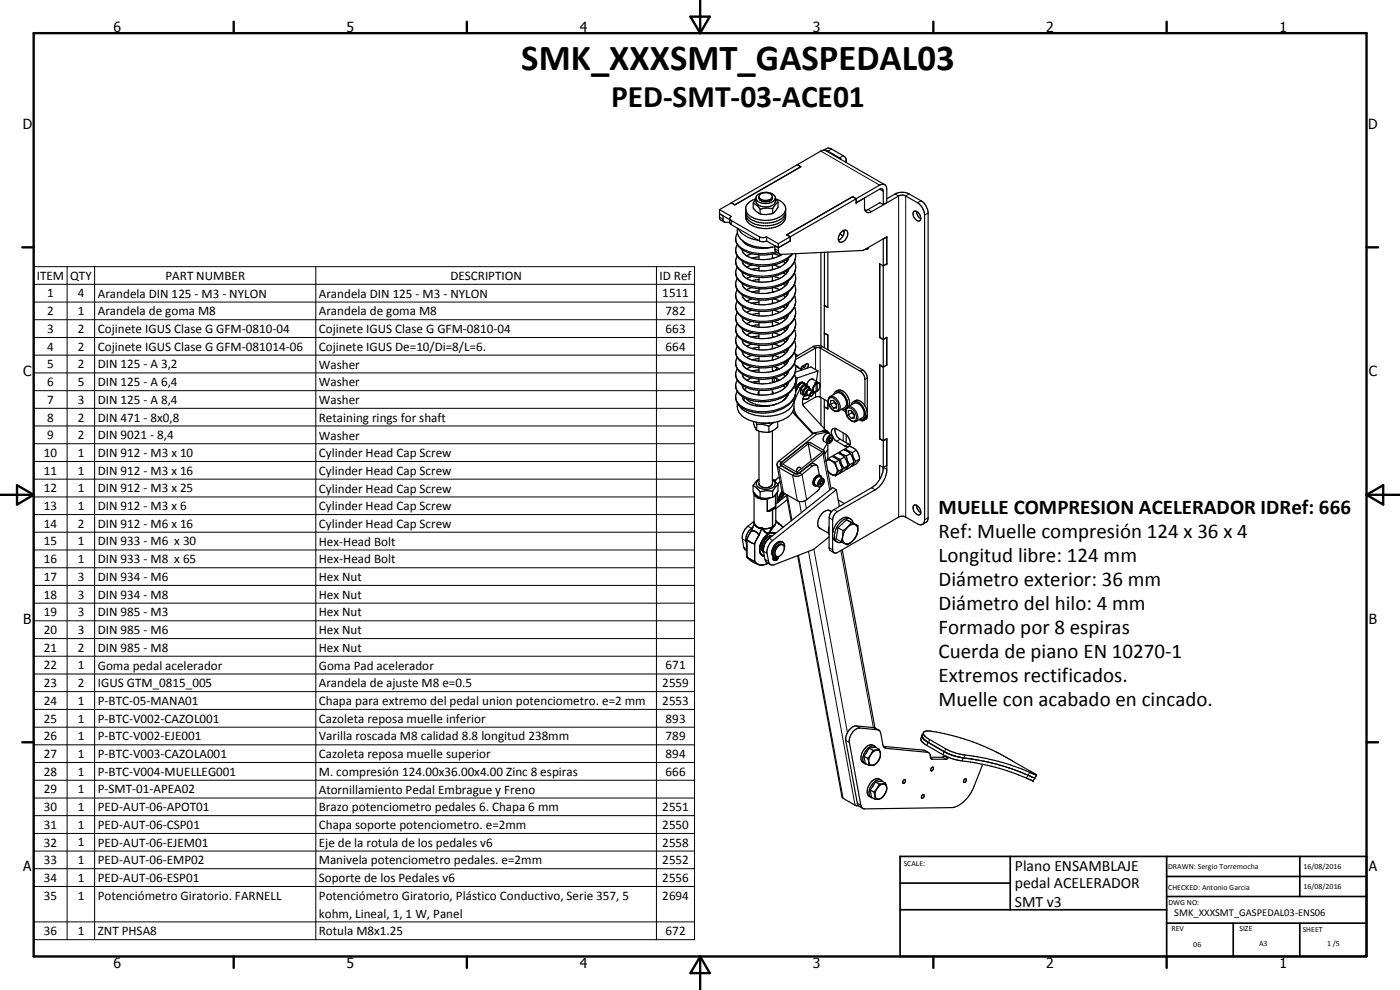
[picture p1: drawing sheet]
<svg xmlns="http://www.w3.org/2000/svg" width="420mm" height="297mm" viewBox="0 0 420 297" stroke-linecap="round" stroke-linejoin="round" font-family="sans-serif">
<g fill="none" stroke="#000" stroke-width=".35">
<path d="M226.9 59.6a3.6 3.6 0 0 0-3 4.5 5.8 5.8 0 0 0 5.3 2.8 7 7 0 0 0 6.3-2.4 3.3 3.3 0 0 0-2.3-4.7l-.5-.2M231.8 59a1.81 1.81 0 0 1-2.5 1.5 1.37 1.37 0 0 1-1.6-1.4 1.37 1.37 0 0 1 1.8-1.3 1.82 1.82 0 0 1 2.3 1.2 2.47 2.47 0 0 1-4 .2M232.7 59.6a3.6 3.6 0 0 1-5.8 .1l-.9 1.3M232.7 59.4v1a2.91 2.91 0 0 1-3.7 1.6l-1.1-.3-.9-.8-.1-1.7a3.6 3.6 0 0 1 5.8-.1v.5M232.7 59.7l.8 1M239.3 49.4l1 .6-19.8 11.5M239.3 49.4l-19.8 11.4M239.3 49.4h.1M239.3 49.4l1.1 .6-19.9 11.5M247.1 45.1l.7 .1 17.7 10.2M247.1 45.1l-.8 .2-7 4.1M247.2 45.1l1.3-.7 1 .3 4.1 2.4 .3 .7v1"/>
<path d="M247.3 45.1l1.2 .2 3.5 2.1 .4 .5M253.9 48.2l-.1 .4M255.9 59l1.1 .6M255.9 59v.1M255.9 59l-19.8 11.4M257 59.6l7-4.1a1.31 1.31 0 0 1 1.5-.1 1.31 1.31 0 0 1 .6 1.4v4l-1 .6M257 59.6v1.3M266.1 59.6l2.5-1.4a4.6 4.6 0 0 1 4-.2l3.8 2.2a4.8 4.8 0 0 1 2.1 3.4v92.1l-.3 .7-1.4 1M215.9 62.9l.1 2.7 1.4 1.1M215.9 62.9l3.6 2-.5 .5v1.5l.3 .4 8.7 5 1 .3 1.1-.3M219 65.9l-3.1-1.8 1.1 .6v1.3l.3 .5 1.7 .2M219 65.7l.3 .3 8.7 5.1 1 .2 1.1-.2"/>
<path d="M219.5 60.8l1 .7M219.5 60.8v.1M219.5 60.9l-3.6 2M221.3 73.4a3.9 3.9 0 0 0 2.5 5.5l1.7 .6 2.3 .3M221.3 68.5a5.1 5.1 0 0 0 4.5 5.2 13.8 13.8 0 0 0 6.8 .3M221.3 76.8a3.6 3.6 0 0 0 1.7 5M221.3 69.9a3.9 3.9 0 0 0 2.5 5.6 13.4 13.4 0 0 0 9.4 .3M221.6 68.6a8 8 0 0 0 6 3.5M222.8 74.9v.3M222.8 78.3l.3 1 1 .9M222.8 75.2l.2 .6a5.3 5.3 0 0 0 3.1 1.8 12.3 12.3 0 0 0 7.4-.6l1.3-.7M223 72.3a5.4 5.4 0 0 0 3.5 2l2.8 .2 2.4-.3"/>
<path d="M223 75.1l-.2 .1M223 78.5l-.2 .1M223.8 72.9l.6 .7M223.8 63.9a2.99 2.99 0 0 0 .4 2.5 8.1 8.1 0 0 0 11.1 0l.4-1 .1-1.1M223.8 62.7a3.4 3.4 0 0 0 2.8 2.9 7.9 7.9 0 0 0 8.9-1.8l.3-1.1M224.2 73.3l-.1 .1M225.6 79.5l-1.5 .7M225.6 76.1l-1.5 .7M226 61l1.4 .8 .7 1M226 61l.2 1.6 1.9 1.6M227.8 76.5v1.4M227.8 79.8v1.4"/>
<path d="M227.8 77.1l-2.2 .3M228.1 62.8v1.4M230.1 72.3l3.5 2M230.1 71.1l3.5 2M230.1 71.1v1.2M231.8 76.2v1.4M231.8 79.6v1.3M231.8 77.3l.4 .2M231.9 62.6v1.5M231.9 62.6l-1.9-.2-1.9 .4M231.9 64.1l-1.9 .3-1.9-.2M232.2 79.5l1.8 .7"/>
<path d="M232.2 76.1l1.8 .7M233.5 60.7v1.4l-1 1.4-.6 .6M233.5 60.7l-.8 .7-.8 1.2M233.6 74.3l-1-.6 .1 1.7 1.3 .8M233.6 73.1l.1 2.7 .5 .5 24.9-1.2M235 78.5l.8 .4M235.7 63.9a3.5 3.5 0 0 1-3 3.5 8.3 8.3 0 0 1-8.5-1.8l-.4-1M235.8 78l.4 .5M236.1 70.4v.1M236.1 70.4l19.8-11.4 1.1 .6-19.8 11.4M236.1 70.4l1.1 .6M236.2 78.5a7.2 7.2 0 0 1-4 2.3"/>
<path d="M236.7 77.4l-.5 1.1M237.1 72.3h.1M237.1 71.1l-3.5 2M237.2 72.3l-3.6 2M237.2 71l-.1 1.3-3.5 2M237.8 76.2a11.7 11.7 0 0 1-10 3.6M238.5 78.5a5.1 5.1 0 0 1-2 5.8l-2 1.2-2.3 .8M238.7 76.1a5.8 5.8 0 0 1-4.1 6l-2.8 .9M246.4 75.7v28.1M247.4 75.7v15.9l1 .6M248.4 75.6v16.7l-1-.6M252.2 70l.8 .8"/>
<path d="M252.3 69.9a1.19 1.19 0 0 1 1-.8 1.19 1.19 0 0 1 1.1 .6 2.29 2.29 0 0 1-2.5 2.9 2 2 0 0 1 .4-2.7zM253.1 69.2l.3 .4M253.3 69.1a2.92 2.92 0 0 1-1.7 3M257 60.9l2.4-1.5v3.2a1.27 1.27 0 0 0 .8 1.1 1.27 1.27 0 0 0 1.4-.2l8.6-4.9 1.4 .1 3.8 2.1a4.7 4.7 0 0 1 2.1 3.7v91.5l-.2 .8-.5 .6M257 60.8l7-4a.67 .67 0 0 1 .8-.1 .67 .67 0 0 1 .3 .7v4M259.1 75.1h.1M259.2 75.1l6.9-4.1v8.2M260.6 74.3l-.3 .4h-.5M264 60.9l1.1 .5M264.1 79.2v22M264.1 60.8l-3.9 2.2-.6 .2M265 71.7l.1 .1"/>
<path d="M265.1 71.8v60.4M266.1 71.1l-1 .7M266.1 79.2l-1 .6M266.1 79.2l-1 .6-1.1-.6v22.1M274.2 63.5a1.83 1.83 0 0 1 2.1 2.4 1.04 1.04 0 0 1-1.1 .4 1.04 1.04 0 0 1-.7-.9 1.63 1.63 0 0 1-.3-1.9zM275.1 63.4a2.55 2.55 0 0 0 1.2 2.2M221.3 87a3.9 3.9 0 0 0 2 5.2 13.2 13.2 0 0 0 8.9 .8M221.3 83.6a3.9 3.9 0 0 0 2.4 5.4l.8 .3a13.7 13.7 0 0 0 7.7 .4M221.3 80.2a4.1 4.1 0 0 0 2.8 5.6l1.7 .5a14.5 14.5 0 0 0 5.4 .2l1-.2M221.3 90.3a4.1 4.1 0 0 0 2.8 5.6l1.7 .6a14.5 14.5 0 0 0 5.4 .1l1-.2M221.3 93.7a3.6 3.6 0 0 0 1.7 5.1l1.5 .7a12.9 12.9 0 0 0 7.7 .3M221.3 97.1a3.7 3.7 0 0 0 2 5.3l2 .8a14.6 14.6 0 0 0 6.9 0"/>
<path d="M222.8 98.6l.3 1.1 1 .8M222.8 81.7l.3 1 1 .9M222.8 85.1l.3 1 1 .9M222.8 88.5l.2 .7 .6 .8 2 1M222.8 91.9a3.2 3.2 0 0 0 2.8 2.5M222.8 95.2a3.2 3.2 0 0 0 2.8 2.6M223 81.8a12.6 12.6 0 0 0 8.8 1.2M223 81.9l-.2 .1M223 85.3l-.2 .1M223 88.6l-.2 .2M223 92l-.2 .2M223 95.4l-.2 .1"/>
<path d="M223 98.8l-.2 .2M224.1 87l1.5 .6M224.1 83.6l2.4 .9 1.3 .1M224.1 80.2l1.5 .6M225.6 99.8l-1.5 .7M225.6 96.4l-1.5 .7M225.6 93l-1.5 .7M225.6 97.8l2.2 .4M225.6 89.7l-1.5 .6M225.6 94.4l2.2 .4M225.6 86.3l-1.5 .7M225.6 91l2.2 .4"/>
<path d="M225.6 82.9l-1.5 .7M225.6 87.6l2.2 .4M225.6 80.8l2.2 .4M227.8 83.2v1.4M227.8 86.6v1.4M227.8 90v1.4M227.8 93.4v1.4M227.8 96.8v1.4M227.8 80.5l-2.2 .3M227.8 83.9l-2.2 .3M227.8 87.2l-2.2 .4M227.8 90.7l-2.2 .3"/>
<path d="M227.8 94l-2.2 .4M227.8 97.4l-2.2 .4M231.8 83v1.3M231.8 86.4v1.3M231.8 89.7v1.4M231.8 93.1v1.4M231.8 96.5v1.4M231.8 99.9v1.4M231.8 80.7l.4 .1M231.8 84.1l.4 .1M231.8 87.5l.4 .1M231.8 90.9l.4 .1"/>
<path d="M231.8 94.3l.4 .1M231.8 97.7l.4 .1M232.2 99.8l1.8 .7M232.2 96.4l1.8 .7M232.2 93l1.8 .7M232.2 89.7l1.8 .6M232.2 86.3l1.8 .7M232.2 82.9l1.8 .7M232.2 97.7a10.9 10.9 0 0 1-4.4 .5M232.2 94.4l-1.6 .3-2.8 .1M232.2 91l-2.7 .4h-1.7M232.2 84.2l-2.3 .4h-2.1"/>
<path d="M232.2 80.8l-2.7 .5-1.7-.1M235 88.7l-2.8 1M235 92.1l-2.8 .9M235 95.5l-2.8 .9M235 98.8l-2.8 1M235 81.9l.8 .4M235 85.3l.8 .4M235 88.6l.8 .5M235 92l.8 .5M235 95.4l.8 .4M235 98.8l.8 .4M235.8 95l.4 .4"/>
<path d="M235.8 98.4l.4 .4M235.8 91.6l.4 .4M235.8 88.2l.4 .4M235.8 84.8l.4 .5M235.8 81.4l.4 .5M236.2 88.6l-1.6 1.4-2.4 1M236.2 95.4l-1.6 1.4-2.4 .9M236.2 98.8l-.5 .5a6.7 6.7 0 0 1-3.5 1.8M236.2 85.3l-.3 .3a10.1 10.1 0 0 1-6.4 2.5l-1.7-.1M236.2 81.8l-1.6 1.4-2.4 1M236.7 87.5l-.5 1.1M236.7 90.9a5.9 5.9 0 0 1-4.5 3.5"/>
<path d="M236.7 97.7l-.5 1.1M236.7 94.3l-.5 1.1M236.7 84.2l-.5 1.1M236.7 80.8l-.5 1M238.5 81.9l.3 1.5-.3 1.8M238.5 85.3a5.1 5.1 0 0 1-2 5.8l-1.5 1M238.5 88.6a5.1 5.1 0 0 1-2 5.9l-1.5 1M238.5 92a5.5 5.5 0 0 1-3.5 6.8M238.5 95.4a5.1 5.1 0 0 1-2 5.9l-2 1.1-2.3 .8M238.5 98.8a5 5 0 0 1-2 5.8l-2 1.2-2.3 .8M238.5 85.2l-.2 .3a7 7 0 0 1-3.3 3.2M247.4 91.7v8.2l1 .6v4.4"/>
<path d="M247.4 100l1 .6M247.4 100v4.4M247.5 99.9l-.1 .1M247.5 91.7h-.1M221.3 103.9a3.7 3.7 0 0 0 2 5.2l1.2 .5a12.9 12.9 0 0 0 7.7 .4M221.3 100.5a4 4 0 0 0 2.8 5.6l.4 .2a14 14 0 0 0 7.2 .4l.5-.1M221.3 107.3a3.9 3.9 0 0 0 2.4 5.4l1.6 .6a15.2 15.2 0 0 0 6.9 .1M221.3 110.7a3.6 3.6 0 0 0 1.7 5l1.1 .5M222.8 102l.3 1 1 .9M222.8 105.4l.3 1 .5 .5 2 1M222.8 108.8l.3 1 1 .9M222.8 112.2l.5 1.3 1.1 .7 1.2 .5"/>
<path d="M222.8 115.6a3.3 3.3 0 0 0 3.1 2.6l1.9 .3M222.8 119l.3 1 .5 .5 1.2 .7 1.4 .5 3.7 .2 2-.3M223 102.2l-.2 .2M223 105.6l-.2 .1M223 109l-.2 .1M223 112.4l-.2 .1M223 115.7l-.2 .2M223.3 119.3v.9M223.9 119.6a8.8 8.8 0 0 0 8 1.9M224 116.2l-.5 .8M224.1 110.7l1.5 .6M224.1 103.9l1.5 .7"/>
<path d="M224.1 100.5l1.5 .6M225.6 113.4l-1.5 .6M225.6 110l-1.5 .7M225.6 114.7l2.2 .4M225.6 106.6l-1.5 .7M225.6 111.3l2.2 .4M225.6 103.3l-1.5 .6M225.6 107.9l2.2 .4M225.6 104.6l2.2 .3M225.6 101.1l2.2 .5M227.8 100.2v1.4M227.8 103.5v1.4"/>
<path d="M227.8 106.9v1.4M227.8 110.4v1.3M227.8 113.7v1.4M227.8 117.1v1.4M227.8 117.4l-.3 .5 .2 .6M227.8 114.4l-1.7 .5M227.8 100.8l-2.2 .3M227.8 104.2l-2.2 .4M227.8 107.6l-2.2 .3M227.8 111l-2.2 .3M227.8 114.3l-2.2 .4M231.8 103.3v1.3"/>
<path d="M231.8 106.7v1.3M231.8 110.1v1.3M231.8 113.5v1.3M231.8 116.9v1.3M231.8 117.4l.2 .8M231.8 114.4l.8 .2M231.8 101.1h.4M231.8 104.4l.4 .2M231.8 107.9h.4M231.8 111.3h.4M232.2 113.4l.9 .3M232.2 110l1.8 .7"/>
<path d="M232.2 106.6l1.8 .7M232.2 103.2l1.8 .7M232.2 107.9l-2 .4h-2.4M232.2 101.1l-2.7 .5h-1.7M232.4 113.5v1.1M232.4 106.7l-.6 .7M232.6 114.6l-2.4 .5h-2.4M233.1 113.7v.7M233.1 113.7l.9 .3M233.2 110.4l-.5 .8M233.8 114l-.2 .2M235 115.8a13.8 13.8 0 0 1-10.9 .4"/>
<path d="M235 115.7l.6 .6M235 102.2l.8 .4M235 105.6l.8 .4M235 109l.8 .4M235 112.4l.8 .4M235.7 108.6l-.4 .5 .6-.4M235.8 115.3l.4 .4M235.8 111.9l.4 .5M235.8 108.5l.4 .5M235.8 105.2l.4 .4M235.8 101.8l.4 .4M236.2 112.4l-1.6 1.3-2 .9"/>
<path d="M236.2 115.7l-.3 .4a9.6 9.6 0 0 1-6.4 2.4h-1.7M236.2 109l-.3 .3a9.8 9.8 0 0 1-6 2.5l-2.1-.1M236.2 102.2l-2.1 1.6-2.2 .8-1.7 .3h-2.4M236.3 119v-.6l-.5 1-.9 .9M236.3 118.9l-.3 .4a7.4 7.4 0 0 1-4.1 2.3M236.7 111.3l-.5 1.1M236.7 118l-.4 .9M236.7 114.6l-.5 1.1M236.7 107.9l-.5 1.1M236.7 104.5l-.4 .9-1 1.1-1.2 .7-1.9 .7M236.7 101.1l-.5 1.1M238.2 119.5l.1 2.5a4.6 4.6 0 0 1-3.3 3.9l-3.8 1"/>
<path d="M238.5 112.4a5.2 5.2 0 0 1-2.8 6.3l-1.2 .7a12.3 12.3 0 0 1-4.8 1.1h-2a7.7 7.7 0 0 1-6.7-3.5 3.2 3.2 0 0 1 .3-3M238.5 115.7a5 5 0 0 1-2 5.9 12.2 12.2 0 0 1-14.7-.1 3.4 3.4 0 0 1-.5-4.1M238.5 102.2l.3 1.5-.3 1.8M238.5 109a4.2 4.2 0 0 1 0 3.3M238.5 105.5l-.2 .4a8.2 8.2 0 0 1-6.1 4.1M238.5 105.6l.2 1.1M238.5 112.3a6.9 6.9 0 0 1-3.5 3.5M238.6 106.2l.9 .4M238.7 113l.6 .4M238.7 107.9l6.1-3.5 .8-.1 12.6 7.1a3.1 3.1 0 0 1 1.4 2.4v8M238.7 106.7l.1 .4M238.7 106.7h.6"/>
<path d="M238.8 107.1a5.2 5.2 0 0 1-2.3 4.3l-1.5 1-2.8 1M238.8 107.1l5.2-3.1a3 3 0 0 1 2.8 0l12.3 7.1 .9 1.1 .3 1.2v11.4l-.3 .8-.8 .6M238.9 109.8l.6 .3 .3 .3M238.9 109.8l-.2 .1 2 1.1M238.9 109.8l.1 .2M239.3 113.4l-.6 3.3M240.4 116.9v1.3l.5 .2M240.4 116.9l.5 .2M240.9 118.4l.5 .1M240.9 117.1v1.3M241 114.7l.3 .2M241 119.7h1.5"/>
<path d="M241 114.8a2.28 2.28 0 0 0-2 2.2M241.2 114.9h-.6l-.6 .5-1.2 2.1M241.2 109.6v.7M241.3 115.7l-.9 1.2M241.3 114.9l.7 .5M241.3 115.7h1M241.3 115.7l.5 .3M241.3 114.9a1.71 1.71 0 0 0-2.4 1.6v.8M241.4 118.5h.4M241.5 118.5l-.6 1.4 .1 1.6M241.8 116l-.9 1.1M241.8 116h1"/>
<path d="M241.9 109.3l-.5 .8-1.1 .7 .3-.8 1.7-.9 .2 .1 .1 .5-.5 .8M242 118.7h.1M242.1 118.7l-.9 .3M242.3 115.7l.5 .3M242.3 115.7a1.01 1.01 0 0 0-.9-.4 1.01 1.01 0 0 0-.9 .7l-1.5 3-.7 2.1M242.5 119.6v.1M242.6 118.6l-.5 .1M242.8 116l.1 .5M242.9 118.7l-.4 .9M242.9 117l1 .6M243 117a.84 .84 0 0 0-.8 .4 .84 .84 0 0 0 0 .9l1 .6M243.2 116.7a1.2 1.2 0 0 0-1.5-.1 1.2 1.2 0 0 0-.5 1.3l.3 .5 .5 .3"/>
<path d="M243.2 118.9h.2M243.2 116.7a1.3 1.3 0 0 0-1.2 2M243.2 116.7l.2 .4M243.4 117.1v.2M243.4 117.1l.8 .5M243.6 118.8l.4-.4v-.8a.81 .81 0 0 0-.8 .4 .81 .81 0 0 0 0 .9M243.6 118.8h-.2M243.6 118.8l-.2 .1M243.8 113.7l2 1.2M244 117.9v-.1a.65 .65 0 0 0-.7 .3 .65 .65 0 0 0 .1 .7M244.3 114a1.42 1.42 0 0 0-2.1 1.1l-.1 .3M244.4 117.7v.2l-.4 .1"/>
<path d="M244.8 115.1l.1 .1a1.81 1.81 0 0 0-.5 2.4h.5M244.8 115.1a1.77 1.77 0 0 0-.5 2.5l.1 .1M244.9 117.6l-.5 .1M244.9 114.7l-.4 .2 .3 .2M244.9 114.7v2.9M244.9 117.3h.4M244.9 114.7l.3 .2M245.2 114.9l.1 .1M245.2 114.9l.5-.1a1.34 1.34 0 0 1-.1 2.2l-.3 .3M245.3 115v2.3M245.3 115h.5l.3 .4M245.5 111.3l-2.1-1.2-4.7 1.6"/>
<path d="M245.5 111.3l-.5 3.1M245.5 111.3l-6.2 2.1M246.4 119.3v8.2M247.4 119.8v2.2l1 .7v-2.3M248.7 119.4l2.3-1.5a2.89 2.89 0 0 1 3.1 3l-.4 1.2-2 1.3a2.74 2.74 0 0 1-3.1-2.7zM250.2 118.4a1.36 1.36 0 0 1 1.1-1.1 1.36 1.36 0 0 1 1.4 .6 4.1 4.1 0 0 1 1.5 4.4M250.8 117.5a2.26 2.26 0 0 1 3.5 1.3l.6 1.5-.1 1.6M264 101.3l1.1 .6M264.1 101.2l1 .7M264.1 101.2l-.1 .1M265.1 110.2l-1-.7v22.1M265.1 101.9l1-.7v8.3"/>
<path d="M265.1 110.1l-1.1-.6v22.2M266.1 109.5h.1M266.1 101.3h.1M266.1 109.5l-1 .7M221.3 120.8a5.2 5.2 0 0 0 4.5 5.6l2.6 .5h2.8M226.1 126.5l.3 1.3 .7 1.3M226.9 126.7l.2 .6M227.1 127.3h1.4l2.2 .6M227.1 129.1a7.5 7.5 0 0 0 3.6 .6M227.1 127.3v1.8M228.6 126.9l2.1 .1M230.7 126.9v.1"/>
<path d="M230.7 127.9v1.8M231.2 126.9l-.5 .1M231.8 129.3v15.9a2.41 2.41 0 0 1-4 .2v-16.1M232.4 126.7l-1.7 1.2M233 121.2l-1.1 .3M233.2 139.5l.3 .6 4.4 2.5a2.65 2.65 0 0 0 2.8-.2l3.1-2.6 1.1-.3 .5 .5 .5 2.5M233.2 139.5l1.4 7.9 .6 .5 4.1 2.3a2.55 2.55 0 0 0 2.8-.3l3.3-2.6 .8-1.3M233.4 126.5v1.6l-1.3 1.1-1.4 .5M234.3 139.4l.1 .3M234.9 139.2l7.7-6.1 4.2 2.5-7.6 6.1zM237.9 123.4l.6 .9 5.4 5.9M238.2 122.5l1 2.3 4.9 5.2"/>
<path d="M238.3 120.4a6.4 6.4 0 0 1-5.7 4.2 11.7 11.7 0 0 1-10.3-2.3l-.7-1.1M241 121.5l6.9 7.7M241 121.5h.1M242.6 133.1l.9 5.1M244.3 129.9l-10.8 8.7-.3 .9M244.3 129.9l.8 .4M245.1 130.3l-10.8 8.6-.1 .3 .3 .5 4.7 2.5 .6-.2 3.7-2.9h.7l.9 .5M247.3 135.4l-.1 .6-7.2 5.8-.7 .3-1-.2-3.8-2.2-.2-.3M247.3 135.4l-.3-.4-3.6-2.1-1-.1-7.7 5.9-.4 .7M247.3 135.4l2.1 11.3M247.5 122l-.1 6.6M247.7 129.2l.5 .1 .2 .3"/>
<path d="M247.8 129.1h-.5l-.6 .3M247.9 129.2l.3 .1M247.9 129.2l-.8 .1M248.1 138.2l-.2 .3M248.3 133l-1-.5a1.61 1.61 0 0 1 1.4-2.5l.9 .6a1.59 1.59 0 0 1-1.2 2.5M248.3 133l-1.2 2M248.3 133l.1 .1M248.4 133.1v4.7M248.4 134.9l-.9 1.3M248.4 137.8l-.3 .4M248.6 120.5l-2.6-1.5h-.9l-4.2 2.3M248.6 132l.1 .5 .5-.2"/>
<path d="M248.7 129.8l-1.1-.6-3.3 .7M248.7 129.8l-.6-.1-3 .6M248.7 137.5l-.3 .3M248.7 137.5l.5 .6M248.7 137.5l1-.6 2.1 1.2M248.7 129.8l.3 .4M248.8 132l.4 .3M248.8 132l-.2 .1M249.1 131.3v.1M249.1 131.4l.5 .3M249.1 131.4l-.3 .6M249.2 138.1l.6 .2"/>
<path d="M249.2 138.1l-.5-.1-.6 .2M249.3 121.4v-1.2l.9-.1 .9 1.1v1.2l-.9 .1M249.3 121.4l.9 1.1M249.5 138.2l.3 .2M249.6 131.7l-.4 .6M249.6 131.7l-.2-.5-.5 .2-.3 .6M249.7 130.6a1.25 1.25 0 0 1-.2-1.3 1.25 1.25 0 0 1 1.1-.8l3 1.7a3.3 3.3 0 0 1 1.5 3.2M249.8 138.3l.9 .4M249.8 138.4l.9 1 .5 1.1M250 131.2l.9 1 2.9 1.8a.9 .9 0 0 0 1.3-.6M250.2 136.7l1.2-.8 1.1 .5 .9 .8M250.2 136.7l.8 .6 1.3 .5"/>
<path d="M250.2 136.7l-.3 .3M250.3 120.8l.8 .7M250.3 120.8l-1 .6M250.4 120.4l-.1 .4M250.6 128.5a3.3 3.3 0 0 0 1.6 3.3l2.9 1.6M250.7 138.7l.3 1.4M251.1 122l-.9 .5M251.8 138.1l1 2.6M251.8 138.1l-1.1 .6M252 135.6l1.1-.7 1.5 .7 .6 .5M252 135.6l.8 .7 1.2 .5M252 135.6l-.4 .4"/>
<path d="M252.1 138.9l.1 .3M252.2 139.1l.2 .6M252.3 137.8a4.5 4.5 0 0 0 1 2.7M252.5 122.8l1.4 .8M253.4 137.2l.7 1.1 .4 1.4M253.4 137.2l-1.1 .6M253.7 134.6l1.2-.7 1.2 .5 .9 .7M253.7 134.6l.6 .6 1.5 .6M253.7 134.6l-.3 .4M253.9 130.4v2.4M254 136.8l.3 1.4 .7 1.2M254 122.6l-.5 .2-.8-.1"/>
<path d="M254.1 122.5l-.2 .1M254.1 122.4l-.2 1.2M254.1 122.4l2.3-1.5a3 3 0 0 1 2.9 3.9l-.4 .5-1.9 1.1a2.81 2.81 0 0 1-3.1-2.8M254.5 139.7l-1.1 1.5-1.1 .7M254.5 139.7l-1.2 .8M254.6 124.5v-1.2l.9-.1 .9 1.1v1.2h-.9M254.6 124.5l.9 1M255 139.4l-1 1.5M255.2 136.1l.7 1.2 .3 1.4M255.2 136.1l-1.2 .7M255.6 121.5a1.22 1.22 0 0 1 .7-1.1 1.22 1.22 0 0 1 1.3 .3 4.2 4.2 0 0 1 1.9 4.5 1.06 1.06 0 0 1-1.5 .6M255.6 139.8l.2 .1"/>
<path d="M255.7 123.8l.7 .8M255.7 123.8l-1.1 .7M255.7 123.5v.3M255.8 135.8l.2 1.1 .8 1.5M256.1 120.5a2.12 2.12 0 0 1 3.2 1l.3 .3M256.2 138.7l-1 1.5-1.2 .7M256.2 138.7l-1.2 .7M256.4 125l-.9 .5M256.8 138.4l-1 1.5M257 135.1l.6 1.2 .4 1.4M257 135.1l-1.2 .7M258 137.7l-1 1.5-1.2 .7"/>
<path d="M258 137.7l-1.2 .7M259.6 121.8l.7 2.2M259.6 125.5a.95 .95 0 0 1-.7 .8 .95 .95 0 0 1-1.1-.4M260.3 124.3l-.4 1-.8 .4M264 131.7l1.1 .6M264.1 131.6l1 .6M264.1 131.6l-.1 .1M265.1 132.2l1-.6v9.7a7.8 7.8 0 0 1-3.5 5.7l-11.3 6.5-.9 .9-.5 1.6v8.9a.9 .9 0 0 0 .4 .9 .9 .9 0 0 0 1 0l18.6-10.8h1.7l4 2.4h1.2M265.1 132.3v8.5M266.1 131.7l-1 .6M266.1 139.7l-1 .6-1.1-.6v4.1M225.5 159.3a1.9 1.9 0 0 1 2.2 1.4"/>
<path d="M225.5 159.3l-1.4 2.6M226 158.2a4.7 4.7 0 0 0-2.2 4.1l.3 1.8M226 145.8v1.7l.3 .4M226 145.8l.9 .4 1.2 1.4M226.3 148l.1 9.1M226.3 156.4l-2.4 2a4.2 4.2 0 0 0-1.1 3.3l.4 2.5 .3 .6 .6 .5M226.3 147.9a2.4 2.4 0 0 0 2.7 1.9h1.3M226.3 147.9l.8 .8 1 .7M226.6 157.5l-.2-.5-.9 2.3M226.6 157.5l.8 .7M227 157.9l1.3 .6M227.4 158.2l.6 .3"/>
<path d="M227.8 144a1.35 1.35 0 0 0-.8 1.6 1.35 1.35 0 0 0 1.4 1 3.6 3.6 0 0 0 4.2-1.1v-.7l-.8-.8M227.8 143.8l-.7 .5-1.1 1.5M228 158.5h.3M228.1 147.6v1.8M228.7 158.4l-.4 .1M228.7 158.4v.2M228.7 158.6l1.2 1.3h.8M228.7 158.4l-1 2.3M230.3 149.8v3.7M230.7 153.4l-.4 .1M231 149.4l-.7 .4M231.2 159.9h.9l.5 .2"/>
<path d="M231.2 159.9l-.3 .2M231.2 160l-.3 .1M231.3 159.9h1.2M231.3 159.9l-.3 .1M231.3 159.9l-1.4 .8-.6 .7M231.6 153.1l-.9 .3M231.8 143.8l1.7 1.7M231.8 147.4v1.8M231.8 153v5.1M231.8 158.1l-1.4 .5h-1.7M231.8 158.1l-1.1 1.8M231.8 149.2l-1.9 .3-1.8-.1"/>
<path d="M231.8 147.4l-1.9-.2-1.8 .4M232 159.8l-.7 .1M232.1 144.1h.7M232.2 159.8l.3 .1M232.4 152.5l-.7 .5M232.5 159.9l.2 .1-.1-.1M232.6 157.5l-1.9 2.4M232.6 157.5l-.8 .6M232.6 152.3l-.5 .5-1.4 .6M232.6 152.3l-.1 .1M232.7 148.4v3.7M232.7 152.1l-.1 .2"/>
<path d="M232.7 152.1l-2.4 1.4M232.8 156.2l2.2 2M232.8 148.3v8.5l-.2 .7M233.2 156.7l1.4 1.2M233.3 147.7v3.1M233.5 145.5v1.8l-1 1.4-.7 .5M233.5 145.5l-.6 .5-1.1 1.4M233.9 143.2l-1.3 1.2M234.1 144.4l-.6 1M234.7 147.4l-.3 .4a5.1 5.1 0 0 0-1 2.9M234.8 147.6l-.7 1.1-.5 1.9M234.9 147.7l-.8 1.5-.3 1.2"/>
<path d="M235.3 148l-1 2.1M235.5 148.1l-.9 1.6M236 148.4l1.4 7.9M236 148.6l-3.2 2.6M236.3 149.9l-3.5 2.8M239.1 141.5l.2 .1M239.8 140.2l.8 .4M240.1 140.3a.86 .86 0 0 0-1 1.2M245.1 143.3l.8-.3 1.1 .6a1.51 1.51 0 0 1 .1 1.6 1.51 1.51 0 0 1-1.5 .8l-1.1-.8v-1zM245.8 158.3l2.9 1.7M245.9 142.5a2.16 2.16 0 0 0-1.6 3.2l.2 .1M245.9 142.5l.6 .4 .1 .5"/>
<path d="M246.2 142.7a2.17 2.17 0 0 0-1.8 3l.8 .1M246.2 144.9l-.3 .2M246.2 144.9l.5 .3M246.9 144.6l-.2-.4-.5 .3-.3 .6 .3 .4 .5-.3M246.9 144.6l-.2 .6M246.9 144.6l-.4-.3-.3 .6M248.4 141.2l.6 .8M248.4 141.4v.1M248.4 141.3l.8 .9M248.8 153.1l.7 .4M248.8 158.1l-.2 1.1 .2 1.2M249.1 142l.1 .2"/>
<path d="M249.2 142.2l.8 .3 .9-.2M249.3 153.5a1.86 1.86 0 0 0-2.6 .6 3.5 3.5 0 0 0-1 4.1l.6 .4M249.5 142.3l1.2 .5M250.9 142.3l-.2 .5M251 146.9l-19.4 15.5a4.6 4.6 0 0 0-1.4 3.6l.8 3.2M251 146.9l-1.1-.6-19.1 15.2a4.8 4.8 0 0 0-1.6 2.7M251 146.9l.9 5M251.2 142l-.3 .3M251.2 140.5l.5 .9M251.2 140.5v1.5M251.5 158.4l1.5 .8M251.5 158.4l-.6 3.3 1.5 .8"/>
<path d="M251.5 150l1.9 1.1M251.7 141.4l-.5 .6M252 141.9h.3M252.8 140.7l-1 1.5-1.1 .6M252.8 140.7l-1.1 .7M253 159.2v.9a2.62 2.62 0 0 0 .6 3M253.3 140.5l-1 1.4M253.8 140.8l.2 .1M254 156l1.5 .8M254 156l-2.5 2.4M254 156l2 .9M254.1 158.4l-1.1 .8"/>
<path d="M254.2 158.4a10.9 10.9 0 0 0-1.8 4.1M255.3 155.7a2.58 2.58 0 0 0-3.8 .8l-1.2 2-.4 1.4M255.5 156.8l-1.4 1.6M255.5 156.8l1.2 .6M256 156.9l1.5 .8M256 156.9a1.77 1.77 0 0 0-1.3-1.4 1.77 1.77 0 0 0-1.8 .6 5.4 5.4 0 0 0-2.1 6.1l.4 .4M256.7 157.4a2.2 2.2 0 0 0-2.5 1M256.7 157.4l.2 .1M256.7 157.4l.8 .3M256.9 157.5l.4 .7 .1 1.3M257.3 159.9l-.7 1.5M257.5 157.7a5.1 5.1 0 0 1-.9 3.7"/>
<path d="M265.1 140.7a7.8 7.8 0 0 1-3.5 5.6l-11.3 6.6a3 3 0 0 0-1.5 2.5v8.9l.3 .8 1.2 .8M274.4 151.6a1.92 1.92 0 0 1 1.6 2.8 1.59 1.59 0 0 1-1.9-1.6v-.8zM275.1 151.6a2.54 2.54 0 0 0 1.2 2.2M224.1 161.9l1 .7 1.4 .6M224.1 161.9v5.1M224.1 167l1.4 1 1 .4M224.1 167l1.7 1.6 2.1 .9M226.5 163.2v5.2M226.5 168.4a2.83 2.83 0 0 0 4 .6M227.7 160.7l-1.2 2.5M228 164.8h.1M228 164.8l.1 1.1"/>
<path d="M228 164.8l.3 1.2M228 165.3v.3M228 164.6v.4M228 164.3l.1 1.6M228.1 164l-.1 .8M228.1 165.7l.4 .6 .6 .4M228.1 165.9l.3 .5M228.3 163.1l-.1 .5M228.4 166.4l.7 .4M228.4 166.2l.4 .3M228.5 162.6l-.5 1.7M228.6 164.6l.4 1"/>
<path d="M228.7 166.7l.7 .1M228.7 164.1l-.1 .4h.5M228.7 163.7l-.1 1.1 .4 .8M228.9 166.6l.2 .1M229 165.6l.2 .1M229.1 161.8l-.5 .8M229.1 166.7h.3M229.1 166.8l.3 .1M229.2 164.1l-.1 1 .5 3 .6 .7 1 .6M229.3 161.4l-1.2 2.4M229.3 161.4l-.5 .8M229.5 162l-.8 1.9"/>
<path d="M230.1 160.6l-1 1M230.2 161.2l-.8 .9-.6 1.4M230.3 161.2l-.5 .5M230.7 160.1l-.8 .7M230.8 160.9l-.6 .3M230.8 160.9l-.5 .3M230.9 160.1a6 6 0 0 0-2.8 3.6M231.2 161.3a3.7 3.7 0 0 0-1.9 2.6M231.4 160.7h.4M231.4 160.7l-.6 .2M232.1 166.9l-.1 .9 .4 .3M232.1 166.9l.3 .2"/>
<path d="M232.4 167.1l-.2 .7 .2 .3 .3-.3M232.5 167.7l.2 .1M232.7 167.6l-.1 .4 .3 .1M232.7 167.6l.3 .1M232.9 166.9a2.42 2.42 0 0 1 2-3.5 2.23 2.23 0 0 1-.9 3.5l-.3 .1M232.9 166.9l.3 .1M232.9 166.9l-.4 .7 .2 .2M233 167.7l-.1 .4M233 167l-.3 .6M233.2 167.2l.1 .1-.3 .4M233.2 167v.2M233.7 167h-.5"/>
<path d="M233.7 167l-.2 .7-.6 .4M233.8 166.9l-.1 .1M234.6 162.6a1.33 1.33 0 0 1 .8 2M234.6 162.6a3.1 3.1 0 0 0-2.2 4.5M234.6 162.6a2.35 2.35 0 0 0-2.7 1.9l-.1 .3a1.54 1.54 0 0 0 .3 2.1M234.6 162.6l.3 .1M235 163.5a1.97 1.97 0 0 0-2.7 1.9 1.44 1.44 0 0 0 .9 1.8M239.4 166.7l13.3 72.4 .3 .4 3.6 2.1 1 .1M248.8 161.1l-4.6 3.7-11.8 4.6-.8 .1-.4-.2M249.9 161l.4 .9 .9 .7M251.2 162.6l.5 .2 1-.1M252.4 162.5l1.2 .6"/>
<path d="M252.8 164.9l9.8 53.5M253.6 163.1l.2 .1M255.6 162.6l-.9 .5-.9 .1M256.6 161.4l-1.8 1.8-.4 .2-.6-.2M263.7 219.1l-1.5-.8-5.2-.5a4 4 0 0 0-3.2 4.4l3.5 19.1 .4 .5 1.2 .8M277.1 219.8l.8-.4a15 15 0 0 1 5.6 .7 61.9 61.9 0 0 1 17 6.3l10.6 6.1-1.9-.7a69.3 69.3 0 0 0-20.1-5.4l-1.9-.3-3.2-1.3-5.7-3.3-1.1-1.1zM277.1 219.8l-.3 .9M259.3 226.9l1.1 .6M259.3 226.9l.4 2.1 1.1 .7M260.3 225.4l-.4 .6M260.4 227.5l.4 1.4M260.7 228.4l.1 .5"/>
<path d="M260.8 228.9v.8M260.8 228.9l.2 .5 .6 .2M260.9 224.5l1 .6M260.9 224.5l-1.6 2.4M260.9 224.5l1.9-.3 1.1 .6M261.1 226.7l-.4 1.7M261.2 237.1l1.1 .6M261.2 237.1l.3 2.1 1.1 .6M261.4 226.4l-1 1.1M261.4 226.4l-.3 .3M261.4 239.3l.5 .1M261.5 226.1l-.1 .3"/>
<path d="M261.6 229.6h.3M261.6 229.6l-.8 .1M261.9 225.1l-.4 1M262.2 235.6l-.4 .5M262.3 237.7l.3 1.1M262.5 223.9a2.08 2.08 0 0 0-3.2 .9 3.2 3.2 0 0 0-.5 3.8l.7 .5M262.6 238.8v1M262.6 238.8l.3 .7 .6 .3M262.8 234.7l1.1 .5M262.8 234.7l-1.6 2.4M262.8 234.7l1.9-.3 1.1 .6M262.9 224.3a1.56 1.56 0 0 0-2.5 .2 3.6 3.6 0 0 0-1 4.5l.6 .3"/>
<path d="M263.5 239.8h-.9M263.9 235.2l-.2 .4a5.3 5.3 0 0 0-1.1 3.2M263.9 224.8l.3 .9M263.9 224.8l-2 .3M263.9 239.7l-.4 .1M264.1 225.7a3.5 3.5 0 0 1-2.2 3.9M264.1 225.7a1.07 1.07 0 0 0-1.8-.3l-.7 .7M264.2 226.6a3.6 3.6 0 0 1-2.3 3M264.4 234.1a2.43 2.43 0 0 0-2.9 1.5 2.54 2.54 0 0 0-.1 3.7M264.4 234.1l.4 .3M264.4 234.1a2.26 2.26 0 0 0-3.4 1.2 2.42 2.42 0 0 0 .4 4M265 235.2h-1.1"/>
<path d="M265 235.2l.6 .1 .4 .6M265 235.2a6.6 6.6 0 0 0-2.7 2.5M265.1 223.9l12.2 1.2 1.4 .7M265.5 238.4l-1 1.1-.6 .2M265.5 238.4l-1.5 1.3M265.6 238.1l-.1 .3M265.8 235l-.6 .2M265.8 235l.2 .9M265.8 237.8l-.3 .6M265.8 237.7l-.2 .4M266 235.9l.1 .8-.3 1M266.1 236.4l-.3 1.4"/>
<path d="M271.1 234.1l.5-.2a.65 .65 0 0 1 .1 .7 .65 .65 0 0 1-.7 .4l-.1-.5zM276.6 220.7l-.3 1.1 .4 .7 .8 .8 5.8 3.3 2.9 1.2a120.7 120.7 0 0 1 18.4 4.3l5.4 2.2 .5-.9M276.7 238.6l.4-.2a.61 .61 0 0 1 .1 .7 .61 .61 0 0 1-.6 .3zM276.9 220.4a1.01 1.01 0 0 0 .5 1.6l5.9 3.6a21.1 21.1 0 0 0 8.3 2.2 71.1 71.1 0 0 1 18.8 5.6h.1M279.5 230.4l.5-.2a.72 .72 0 0 1-.6 1.1l-.1-.4zM283.5 226.7l-.6 .5h-3.7M284.6 227.2l-.6 .6h-4.2a1.02 1.02 0 0 1-.7-1.4l-.3-.6-.5-.1-12.6-1.2-.7-.7-.7-3.8-.5-.9-5.7-.7a3.9 3.9 0 0 0-3.2 4.4l3.5 19.1 .6 .7 26.4-.3a8.6 8.6 0 0 0 6.7-5.8l2.8-7.2M289.5 233.8l.4-.1a.66 .66 0 0 1 0 .7 .66 .66 0 0 1-.7 .3zM311 232.5h.1M311.1 232.5l-.6 .9"/>
</g>
<g fill="none" stroke="#000" stroke-width=".3">
<path d="M227.8 59.4a2.37 2.37 0 0 0 3.9 .4l.1-.4M246.3 45.3l17.7 10.2M249.5 44.7l-1 .6M253.1 46.7l-1.1 .7v.2M264 56.8l1.1 .6M268.6 58.2l1.1 .6v96.4M272.9 58.2l-1.1 .6v96.4M215.9 65.1l1.1 .6M219.5 66.2v1.2M220.8 71.7a4.5 4.5 0 0 0 3.8 3.7 14.4 14.4 0 0 0 8.2 .2M220.8 75.1a4.2 4.2 0 0 0 3.4 3.6 13.1 13.1 0 0 0 13.4-2.5M228 71.1v1.2"/>
<path d="M232.6 74.7l1 .6M238.8 76.8a5.8 5.8 0 0 1-3.6 4.6 13.9 13.9 0 0 1-12.7-.2l-1.2-1.1-.5-1.6M253.1 70.7l-.2 .1M260.5 62.9l1.1 .6M276.4 60.2l-1 .6M278.5 63.9l-1 .6M10.1 80h198.3v201.9h-198.3zM10.1 85.3h198.3M10.1 90.6h198.3M10.1 95.9h198.3M20.1 80v201.9M28.4 80v201.9"/>
<path d="M94.8 80v201.9M197 80v201.9M238.8 80.2a5.7 5.7 0 0 1-3.6 4.6 14.1 14.1 0 0 1-7.6 1.4 8 8 0 0 1-6.5-3.2l-.3-1.1M238.8 83.6a5.7 5.7 0 0 1-3.6 4.6 14.9 14.9 0 0 1-10.4 .8 4.8 4.8 0 0 1-4-3.7M238.8 87a5.7 5.7 0 0 1-3.6 4.6l-3.2 1.1-4 .3a8.1 8.1 0 0 1-7.1-3.5l-.1-.9M238.8 90.3a5.7 5.7 0 0 1-3.6 4.7 14.4 14.4 0 0 1-8.9 1.2l-1.9-.5a4.9 4.9 0 0 1-3.6-3.2v-.5M238.8 93.7a5.7 5.7 0 0 1-3.6 4.7 14.4 14.4 0 0 1-11.8 .3l-.9-.5a3.7 3.7 0 0 1-1.7-2.8M238.8 97.1a6.3 6.3 0 0 1-4.8 5.2 14.8 14.8 0 0 1-6.9 .8 7.8 7.8 0 0 1-6.2-3.4l-.1-.9M10.1 106.6h198.3M10.1 101.3h198.3M10.1 111.9h198.3M10.1 117.2h198.3"/>
<path d="M238.6 118.7l.4 .3M238.8 100.5a6 6 0 0 1-4.4 5l-3.3 .9-3.1 .2a9.3 9.3 0 0 1-6.8-3.1l-.4-1.3M238.8 103.9a6.2 6.2 0 0 1-4.8 5.2 13.2 13.2 0 0 1-11.9-1.2 2.95 2.95 0 0 1-1.3-2.3M238.8 107.3a6.3 6.3 0 0 1-4.8 5.1 14.8 14.8 0 0 1-6.9 .8 7.3 7.3 0 0 1-6.1-3.3l-.2-.9M238.8 110.7a6.2 6.2 0 0 1-4.4 5 15.2 15.2 0 0 1-7.6 .9 6.7 6.7 0 0 1-6-3.8v-.4M238.8 114a6 6 0 0 1-4.4 5 12.6 12.6 0 0 1-12.5-1.1l-1-1.3-.1-.9M238.8 117.4a6.7 6.7 0 0 1-5.6 5.5l-3.4 .6-3-.1a9.8 9.8 0 0 1-4.3-1.5 3.5 3.5 0 0 1-1.7-2.8M239.5 116.1l.7 .4M241.2 110.2l.7 .4M242.8 119.3a1.58 1.58 0 0 1-1.8 .3M242.9 117a.84 .84 0 0 0-.7 .4 .84 .84 0 0 0 0 .9M244 104l.8 .4v6.5"/>
<path d="M244.8 117.6v1.5M246.8 104l-.6 .4v14.7M249 119.5a1.79 1.79 0 0 1 2.4 1.4 1.49 1.49 0 0 1-.4 2.4 2.77 2.77 0 0 1-2-3.8zM249.1 119a2.84 2.84 0 0 1 3 2.7v.9l-.4 .8M258.9 111l-.7 .4M260.3 113.4l-.7 .4M10.1 122.5h198.3M10.1 127.8h198.3M10.1 133.1h198.3M10.1 138.5h198.3M233.8 138.3l.7 .4v.2M234.5 139.7l-.7 .6 1.4 7.6"/>
<path d="M238.1 123.7l.7 .4M238.1 123.1l.4 .2M238.5 124.3l.7 .5M243.1 139.4l.7 .4M247 136.1l2 10.9M247.4 129.3l.7 .4M248.8 131.1l.3-.3a.65 .65 0 0 1 .8 .2 .65 .65 0 0 1-.1 .9 1.04 1.04 0 0 1-1.5 .9l-.1-.8zM249.6 130.6a1.59 1.59 0 0 0-1.3 2.4M252.2 131.8l-1.1 .6M253.1 129.9v2.4M254.1 122.7a1.54 1.54 0 0 1 2.4 1 2.08 2.08 0 0 1 0 2.6 2.65 2.65 0 0 1-2.4-3.6zM254.5 122.1a2.64 2.64 0 0 1 2.9 2.6l.1 .9-.5 .8"/>
<path d="M254.6 133.2l-1 .7M260.3 124.8l-.2 .2M10.1 143.8h198.3M10.1 149.1h198.3M10.1 154.4h198.3M10.1 159.7h198.3M224.4 157.9l1.1 .6M227.8 145.2a2.4 2.4 0 0 0 3.9 .4l.1-.4M233.6 143.3l.3 .2M236.3 148.5l1.4 7.6M238.6 142.1l-.7 .5 1.4 7.6M239.9 150.5l.6 3.3"/>
<path d="M240 141.8v.1M240 141.9l.7 .5 1.4 7.5M241.6 150.2l.4 2.5M246.3 143.9l.2-.1a.65 .65 0 0 1 .7 .2 .65 .65 0 0 1 0 .8 1.09 1.09 0 0 1-1.5 1 1.57 1.57 0 0 1 .6-1.9zM247 143.6a1.58 1.58 0 0 0-1.4 2.4M248.8 155.4l1.1 .6M250.3 152.9l1 .6M261.6 146.3l1 .7M265.1 140.3l1 .5M278.5 155.4l-1 .6M10.1 165h198.3M10.1 170.3h198.3"/>
<path d="M10.1 175.6h198.3M222.8 161.7l1 .6M223.2 164.2l.9 .5M229.1 165.4l1.1 .6M229.6 167.9l1.1 .5M230.8 161.5l1.1 .7M232 167.3l.3 .1M239.6 166.6l13.4 72.9M242.6 165.4l14 76.2M244.3 164.8l10 55M248.8 164.3l1.1 .6M252.3 165.1l9.8 53.2"/>
<path d="M10.1 181h198.3M10.1 186.3h198.3M10.1 191.6h198.3M10.1 196.9h198.3M10.1 202.2h198.3M10.1 207.5h198.3M10.1 212.9h198.3M10.1 218.2h198.3M257 217.8l1.1 .6M262.2 218.3l1.1 .6M10.1 223.5h198.3M10.1 228.8h198.3"/>
<path d="M10.1 234.1h198.3M10.1 239.4h198.3M253.8 222.2l1.1 .6M265.2 224.1l.8 .4M276.8 220.7a1.83 1.83 0 0 0 1.4 1.8l.5 .3M277.3 225.1l1 .6M278.5 222.8l-.3 .9M278.7 222.8l4.8 2.7M279 221.9l-.3 .9M279.3 227.5l.5 .3M282.9 227.2l1.1 .6M283.3 225.6l-.3 .8"/>
<path d="M283.4 226.9l1.1 .6M283.5 225.5a16.2 16.2 0 0 0 5.8 1.9M283.8 224.7l-.3 .8M289.1 227.4l-.3 .9M289.3 227.4a68.1 68.1 0 0 1 19.3 5.2M289.6 226.5l-.3 .9M308.5 232.6l-.5 .9M308.6 232.6l.9 .4M309 231.7l-.4 .9M309.5 233h.1M10.1 244.7h198.3M10.1 250.1h198.3"/>
<path d="M10.1 255.4h198.3M257.3 241l1 .6M10.1 260.6h198.3M10.1 266h198.3M10.1 276.6h198.3"/>
</g>
<g fill="#000">
<circle cx="257" cy="60.8" r=".18"/>
<circle cx="266.1" cy="79.2" r=".18"/>
<circle cx="264.1" cy="109.5" r=".18"/>
<circle cx="231.1" cy="159.6" r=".18"/>
<circle cx="231.9" cy="158" r=".18"/>
<circle cx="310" cy="234.3" r=".18"/>
<circle cx="310.5" cy="233.4" r=".18"/>
<circle cx="311.1" cy="232.5" r=".18"/>
</g>
<g fill="none" stroke="#000" stroke-width=".71">
<path d="M10.1 9.9h400v277.1h-400zM70.1 6.5v3.4M140.1 6.5v3.4M207.2 5h5.8l-2.9 4.9zM210.1 0v9.9M280.1 6.5v3.4M350.1 6.5v3.4M6.7 74.2h3.4M410.1 74.2h3.5M.1 148.5h10M5.1 145.6l5 2.9-5 2.9zM410.1 148.5h10"/>
<path d="M410.1 148.5l5-2.9v5.8zM6.7 222.7h3.4M410.1 222.7h3.5M70.1 287v3.4M140.1 287v3.4M210.1 287v10M210.1 287l2.9 5h-5.8zM280.1 287v3.4M350.1 287v3.4"/>
</g>
<path d="M270.1 257h140v30h-140zM303.2 257v16M350.1 257v30M390.1 257v12M270.1 265h33.1M270.1 273h80M350.1 277h60M350.1 269h60M350.1 263h60M370.1 277v10M390.1 277v10" fill="none" stroke="#000" stroke-width=".51"/>
<text font-size="11" x="156.5" y="20.9">SMK_XXXSMT_GASPEDAL03</text>
<text font-size="9.4" x="183.4" y="32.2">PED-SMT-03-ACE01</text>
<g font-size="6.3">
<text x="281.7" y="154.3">MUELLE COMPRESION ACELERADOR IDRef: 666</text>
<text x="281.7" y="161.5">Ref: Muelle compresión 124 x 36 x 4</text>
<text x="281.7" y="168.7">Longitud libre: 124 mm</text>
<text x="281.7" y="175.9">Diámetro exterior: 36 mm</text>
<text x="281.7" y="183">Diámetro del hilo: 4 mm</text>
<text x="281.7" y="190.2">Formado por 8 espiras</text>
<text x="281.7" y="197.4">Cuerda de piano EN 10270-1</text>
<text x="281.7" y="204.6">Extremos rectificados.</text>
<text x="281.7" y="211.8">Muelle con acabado en cincado.</text>
</g>
<g font-size="4.7">
<text x="304.6" y="261.2">Plano ENSAMBLAJE</text>
<text x="304.6" y="266.6">pedal ACELERADOR</text>
<text x="304.6" y="272">SMT v3</text>
</g>
<g font-size="4.2">
<text x="34" y="9.6">6</text>
<text x="104" y="9.6">5</text>
<text x="174" y="9.6">4</text>
<text x="244" y="9.6">3</text>
<text x="314" y="9.6">2</text>
<text x="384" y="9.6">1</text>
<text x="6.8" y="38.7">D</text>
<text x="410.6" y="38.7">D</text>
<text x="7" y="112.9">C</text>
<text x="410.8" y="112.9">C</text>
<text x="7" y="187.1">B</text>
<text x="410.8" y="187.1">B</text>
<text x="7" y="261.4">A</text>
<text x="410.8" y="261.4">A</text>
<text x="34" y="290.4">6</text>
<text x="104" y="290.4">5</text>
<text x="174" y="290.4">4</text>
<text x="244" y="290.4">3</text>
<text x="314" y="290.4">2</text>
<text x="384" y="290.4">1</text>
</g>
<g font-size="3.9">
<text x="11" y="83.9">ITEM</text>
<text x="21.1" y="83.9">QTY</text>
<text x="49.6" y="83.9">PART NUMBER</text>
<text x="135.2" y="83.9">DESCRIPTION</text>
<text x="14.2" y="89.2">1</text>
<text x="23.3" y="89.2">4</text>
<text x="29.3" y="89.3">Arandela DIN 125 - M3 - NYLON</text>
<text x="95.7" y="89.3">Arandela DIN 125 - M3 - NYLON</text>
<text x="197.9" y="84">ID Ref</text>
<text x="198.7" y="89.2">1511</text>
<text x="14.2" y="94.6">2</text>
<text x="23.3" y="94.6">1</text>
<text x="29.3" y="94.7">Arandela de goma M8</text>
<text x="95.7" y="94.7">Arandela de goma M8</text>
<text x="199.8" y="94.6">782</text>
<text x="14.2" y="99.9">3</text>
<text x="23.3" y="99.9">2</text>
<text x="29.3" y="100">Cojinete IGUS Clase G GFM-0810-04</text>
<text x="95.7" y="100">Cojinete IGUS Clase G GFM-0810-04</text>
<text x="199.8" y="99.9">663</text>
<text x="14.2" y="105.2">4</text>
<text x="23.3" y="105.2">2</text>
<text x="29.3" y="105.3">Cojinete IGUS Clase G GFM-081014-06</text>
<text x="95.7" y="105.4">Cojinete IGUS De=10/Di=8/L=6.</text>
<text x="199.8" y="105.2">664</text>
<text x="14.2" y="110.5">5</text>
<text x="23.3" y="110.5">2</text>
<text x="29.3" y="110.5">DIN 125 - A 3,2</text>
<text x="95.7" y="110.6">Washer</text>
<text x="14.2" y="115.8">6</text>
<text x="23.3" y="115.8">5</text>
<text x="29.3" y="115.8">DIN 125 - A 6,4</text>
<text x="95.7" y="115.9">Washer</text>
<text x="14.2" y="121.2">7</text>
<text x="23.3" y="121.2">3</text>
<text x="29.3" y="121.2">DIN 125 - A 8,4</text>
<text x="95.7" y="121.2">Washer</text>
<text x="14.2" y="126.5">8</text>
<text x="14.2" y="131.8">9</text>
<text x="23.3" y="126.5">2</text>
<text x="23.3" y="131.8">2</text>
<text x="29.3" y="126.5">DIN 471 - 8x0,8</text>
<text x="29.3" y="131.8">DIN 9021 - 8,4</text>
<text x="95.7" y="126.5">Retaining rings for shaft</text>
<text x="95.7" y="131.9">Washer</text>
<text x="13.2" y="137.1">10</text>
<text x="23.3" y="137.1">1</text>
<text x="29.3" y="137.1">DIN 912 - M3 x 10</text>
<text x="95.7" y="137.2">Cylinder Head Cap Screw</text>
<text x="13.2" y="142.4">11</text>
<text x="23.3" y="142.4">1</text>
<text x="29.3" y="142.4">DIN 912 - M3 x 16</text>
<text x="95.7" y="142.5">Cylinder Head Cap Screw</text>
<text x="13.2" y="147.7">12</text>
<text x="23.3" y="147.7">1</text>
<text x="29.3" y="147.7">DIN 912 - M3 x 25</text>
<text x="95.7" y="147.8">Cylinder Head Cap Screw</text>
<text x="13.2" y="153">13</text>
<text x="23.3" y="153">1</text>
<text x="29.3" y="153">DIN 912 - M3 x 6</text>
<text x="95.7" y="153.1">Cylinder Head Cap Screw</text>
<text x="13.2" y="158.3">14</text>
<text x="23.3" y="158.3">2</text>
<text x="29.3" y="158.3">DIN 912 - M6 x 16</text>
<text x="95.7" y="158.4">Cylinder Head Cap Screw</text>
<text x="13.2" y="163.6">15</text>
<text x="23.3" y="163.6">1</text>
<text x="29.3" y="163.6">DIN 933 - M6 x 30</text>
<text x="95.7" y="163.7">Hex-Head Bolt</text>
<text x="13.2" y="169">16</text>
<text x="23.3" y="169">1</text>
<text x="29.3" y="169">DIN 933 - M8 x 65</text>
<text x="95.7" y="169">Hex-Head Bolt</text>
<text x="13.2" y="174.2">17</text>
<text x="13.2" y="179.6">18</text>
<text x="23.3" y="174.3">3</text>
<text x="23.3" y="179.6">3</text>
<text x="29.3" y="174.3">DIN 934 - M6</text>
<text x="29.3" y="179.6">DIN 934 - M8</text>
<text x="95.7" y="174.2">Hex Nut</text>
<text x="95.7" y="179.6">Hex Nut</text>
<text x="13.2" y="184.9">19</text>
<text x="23.3" y="184.9">3</text>
<text x="29.3" y="184.9">DIN 985 - M3</text>
<text x="95.7" y="184.9">Hex Nut</text>
<text x="13.2" y="190.2">20</text>
<text x="23.3" y="190.2">3</text>
<text x="29.3" y="190.2">DIN 985 - M6</text>
<text x="95.7" y="190.2">Hex Nut</text>
<text x="13.2" y="195.5">21</text>
<text x="23.3" y="195.5">2</text>
<text x="29.3" y="195.5">DIN 985 - M8</text>
<text x="95.7" y="195.5">Hex Nut</text>
<text x="13.2" y="200.8">22</text>
<text x="23.3" y="200.8">1</text>
<text x="29.3" y="200.9">Goma pedal acelerador</text>
<text x="95.7" y="200.9">Goma Pad acelerador</text>
<text x="199.8" y="200.8">671</text>
<text x="13.2" y="206.2">23</text>
<text x="23.3" y="206.2">2</text>
<text x="29.3" y="206.2">IGUS GTM_0815_005</text>
<text x="95.7" y="206.2">Arandela de ajuste M8 e=0.5</text>
<text x="198.7" y="206.2">2559</text>
<text x="13.2" y="211.5">24</text>
<text x="23.3" y="211.5">1</text>
<text x="29.3" y="211.5">P-BTC-05-MANA01</text>
<text x="95.7" y="211.5">Chapa para extremo del pedal union potenciometro. e=2 mm</text>
<text x="198.7" y="211.5">2553</text>
<text x="13.2" y="216.8">25</text>
<text x="23.3" y="216.8">1</text>
<text x="29.3" y="216.8">P-BTC-V002-CAZOL001</text>
<text x="95.7" y="216.9">Cazoleta reposa muelle inferior</text>
<text x="199.8" y="216.8">893</text>
<text x="13.2" y="222.1">26</text>
<text x="13.2" y="227.4">27</text>
<text x="23.3" y="222.1">1</text>
<text x="23.3" y="227.4">1</text>
<text x="29.3" y="222.1">P-BTC-V002-EJE001</text>
<text x="29.3" y="227.4">P-BTC-V003-CAZOLA001</text>
<text x="95.7" y="222.2">Varilla roscada M8 calidad 8.8 longitud 238mm</text>
<text x="95.7" y="227.5">Cazoleta reposa muelle superior</text>
<text x="199.8" y="222.1">789</text>
<text x="199.8" y="227.4">894</text>
<text x="13.2" y="232.7">28</text>
<text x="23.3" y="232.7">1</text>
<text x="29.3" y="232.7">P-BTC-V004-MUELLEG001</text>
<text x="95.7" y="232.8">M. compresión 124.00x36.00x4.00 Zinc 8 espiras</text>
<text x="199.8" y="232.7">666</text>
<text x="13.2" y="238">29</text>
<text x="23.3" y="238">1</text>
<text x="29.3" y="238">P-SMT-01-APEA02</text>
<text x="95.7" y="238.1">Atornillamiento Pedal Embrague y Freno</text>
<text x="13.2" y="243.3">30</text>
<text x="23.3" y="243.3">1</text>
<text x="29.3" y="243.3">PED-AUT-06-APOT01</text>
<text x="95.7" y="243.4">Brazo potenciometro pedales 6. Chapa 6 mm</text>
<text x="198.7" y="243.3">2551</text>
<text x="13.2" y="248.7">31</text>
<text x="23.3" y="248.7">1</text>
<text x="29.3" y="248.7">PED-AUT-06-CSP01</text>
<text x="95.7" y="248.8">Chapa soporte potenciometro. e=2mm</text>
<text x="198.7" y="248.7">2550</text>
<text x="13.2" y="254">32</text>
<text x="23.3" y="254">1</text>
<text x="29.3" y="254">PED-AUT-06-EJEM01</text>
<text x="95.7" y="254">Eje de la rotula de los pedales v6</text>
<text x="198.7" y="254">2558</text>
<text x="13.2" y="259.3">33</text>
<text x="23.3" y="259.3">1</text>
<text x="29.3" y="259.3">PED-AUT-06-EMP02</text>
<text x="95.7" y="259.4">Manivela potenciometro pedales. e=2mm</text>
<text x="198.7" y="259.3">2552</text>
<text x="13.2" y="264.6">34</text>
<text x="13.2" y="269.9">35</text>
<text x="23.3" y="264.6">1</text>
<text x="23.3" y="269.9">1</text>
<text x="29.3" y="264.6">PED-AUT-06-ESP01</text>
<text x="95.7" y="264.7">Soporte de los Pedales v6</text>
<text x="198.7" y="264.6">2556</text>
<text x="198.7" y="269.9">2694</text>
<text x="29.3" y="270">Potenciómetro Giratorio. FARNELL</text>
<text x="95.7" y="270">Potenciómetro Giratorio, Plástico Conductivo, Serie 357, 5</text>
<text x="95.7" y="275.3">kohm, Lineal, 1, 1 W, Panel</text>
<text x="13.2" y="280.5">36</text>
<text x="23.3" y="280.5">1</text>
<text x="29.3" y="280.5">ZNT PHSA8</text>
<text x="95.7" y="280.6">Rotula M8x1.25</text>
<text x="199.8" y="280.5">672</text>
</g>
<text font-size="3.1" x="352.4" y="275">SMK_XXXSMT_GASPEDAL03-ENS06</text>
<g font-size="2.4">
<text x="271.2" y="259.7">SCALE:</text>
<text x="350.6" y="260.8">DRAWN: Sergio Torremocha</text>
<text x="391.2" y="260.6">16/08/2016</text>
<text x="350.6" y="267">CHECKED: Antonio Garcia</text>
<text x="391.2" y="266.7">16/08/2016</text>
<text x="350.6" y="271.4">DWG NO:</text>
<text x="351.6" y="279.3">REV</text>
<text x="372" y="279.4">SIZE</text>
<text x="391" y="279.6">SHEET</text>
<text x="358.1" y="284.1">06</text>
<text x="377.9" y="283.8">A3</text>
<text x="398.3" y="283.8">1 /5</text>
</g>
</svg>
